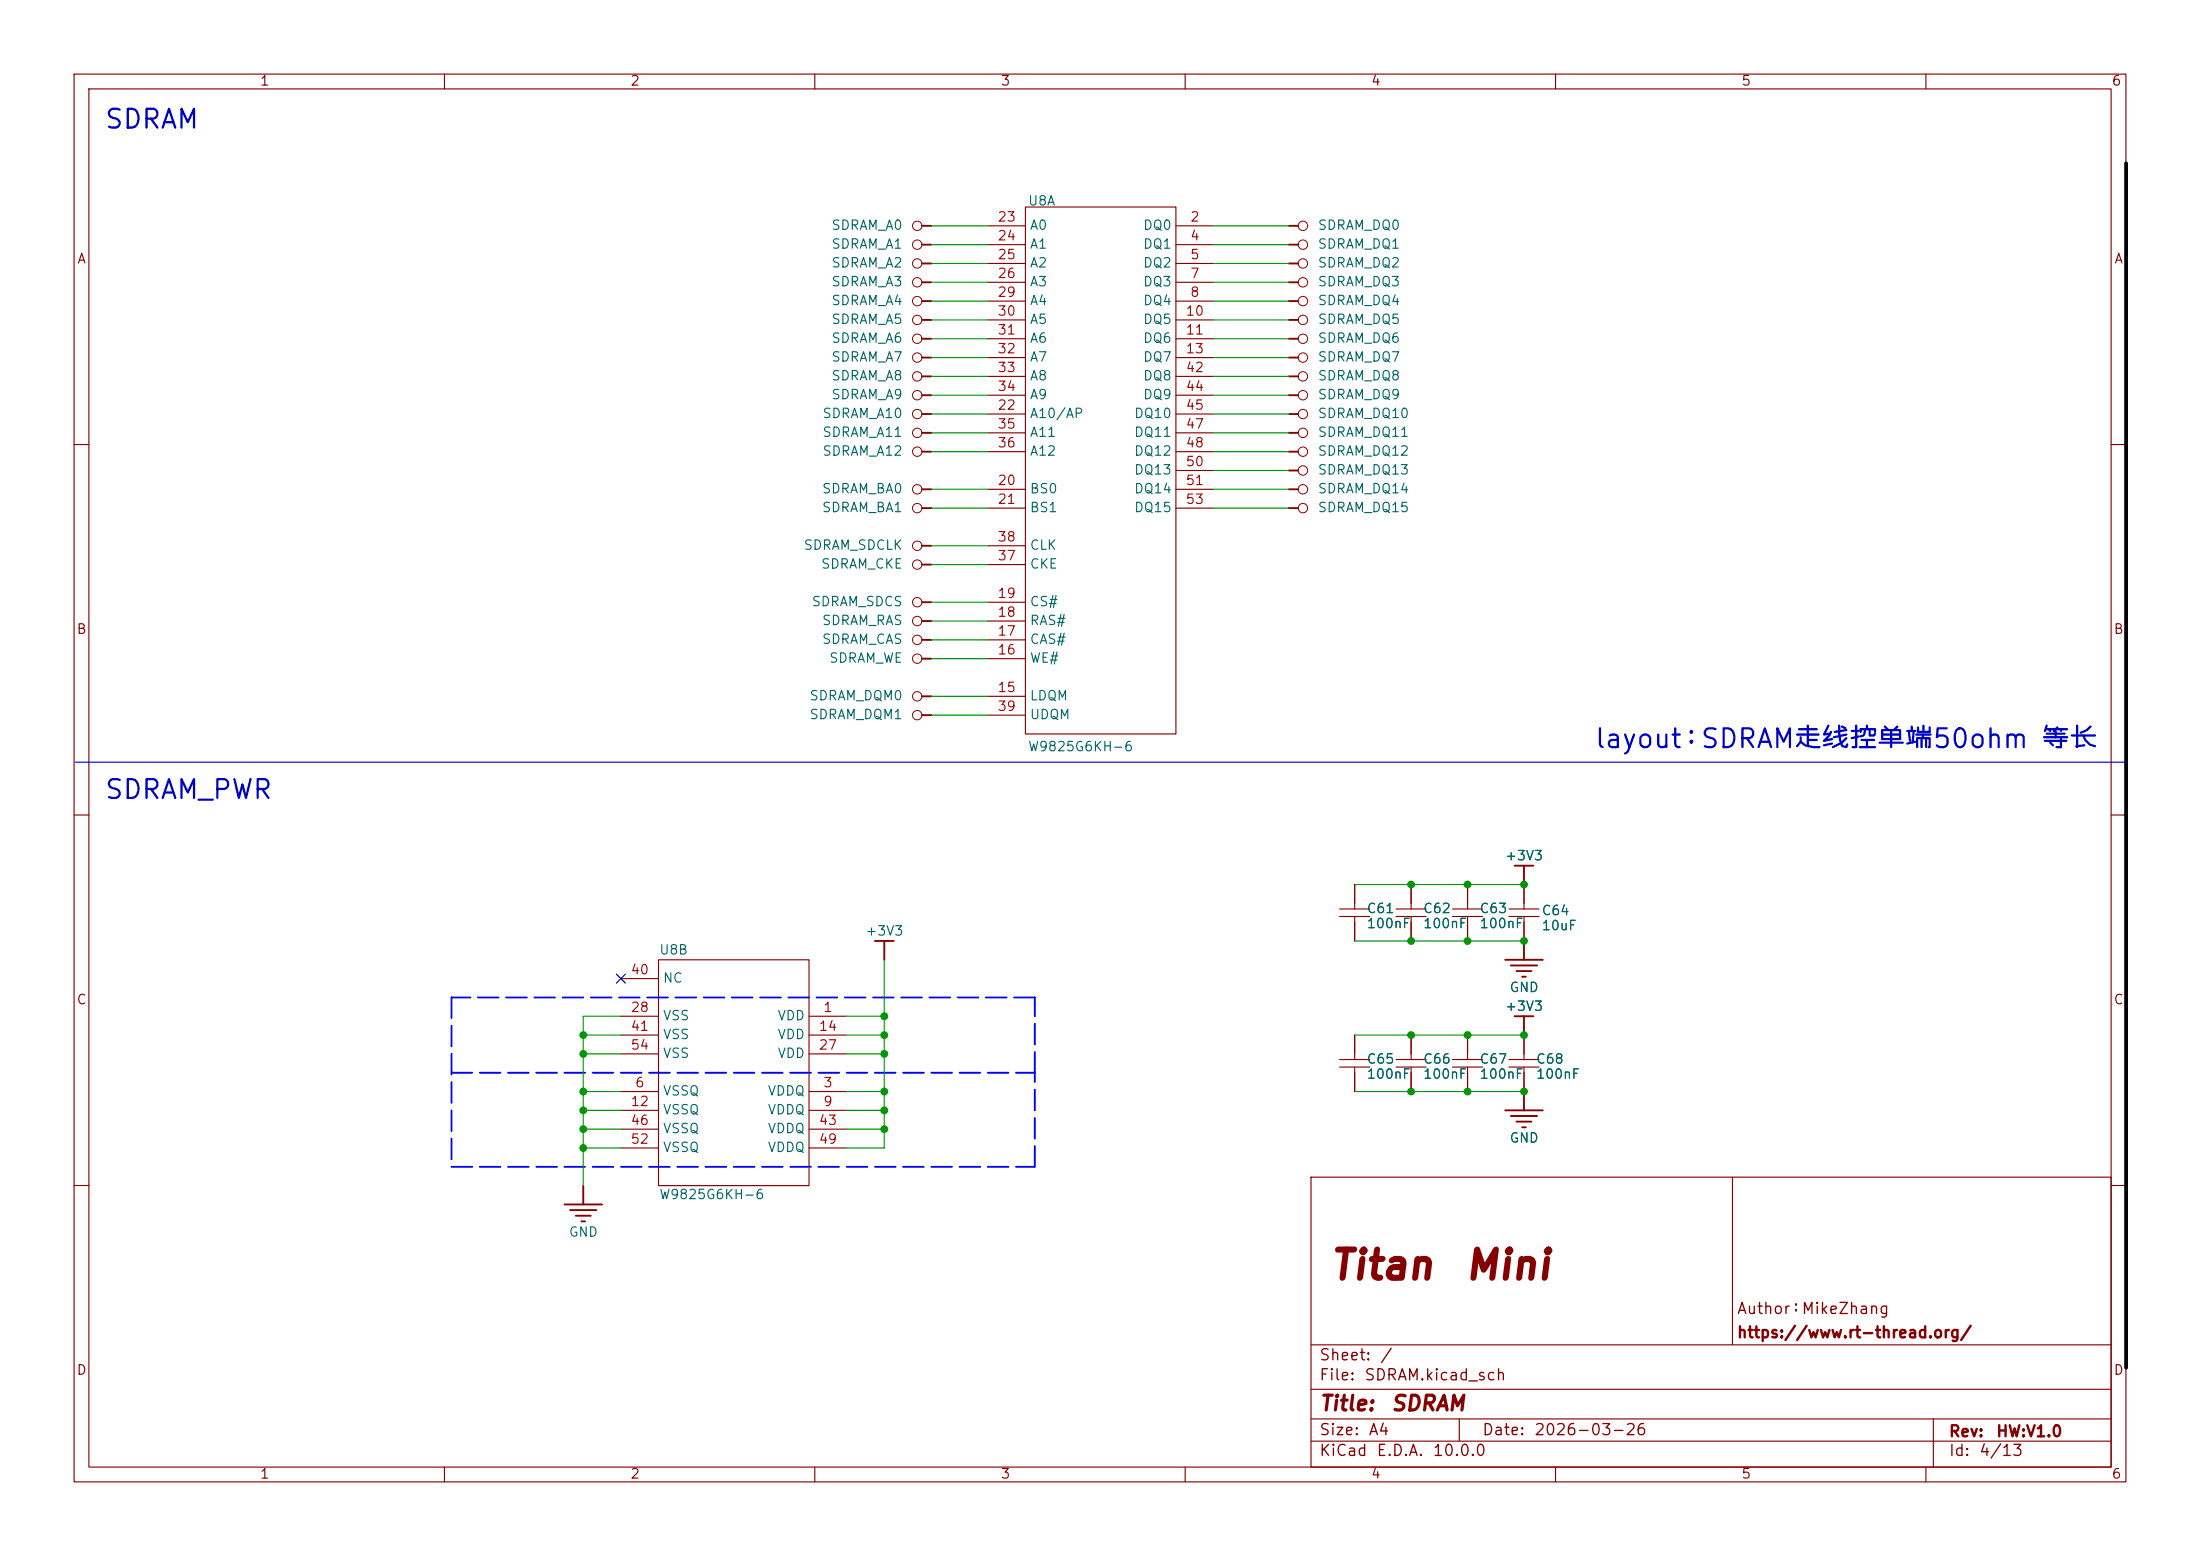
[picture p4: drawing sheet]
<svg xmlns="http://www.w3.org/2000/svg" width="297mm" height="210mm" viewBox="0 0 297 210" stroke-linecap="round" stroke-linejoin="round" font-family="sans-serif">
<g fill="none" stroke="#840000" stroke-width=".15">
<path d="M10 10h277v190h-277zM12 12h273v186h-273zM60 10v2M110 10v2M160 10v2M210 10v2M260 10v2M133.3 30.5h5.1M133.3 33h5.1M133.3 35.6h5.1M133.3 38.1h5.1M138.4 27.9h20.3v71.2h-20.3z"/>
<path d="M158.7 30.5h5.1M158.7 33h5.1M158.7 35.6h5.1M158.7 38.1h5.1M133.3 40.6h5.1M133.3 43.2h5.1M133.3 45.7h5.1M133.3 48.3h5.1M133.3 55.9h5.1M133.3 50.8h5.1M133.3 53.3h5.1M133.3 58.4h5.1"/>
<path d="M158.7 40.6h5.1M158.7 43.2h5.1M158.7 45.7h5.1M158.7 48.3h5.1M158.7 55.9h5.1M158.7 50.8h5.1M158.7 53.3h5.1M158.7 58.4h5.1M10 60h2M133.3 66h5.1M133.3 68.6h5.1M133.3 61h5.1"/>
<path d="M133.3 76.2h5.1M133.3 73.7h5.1M158.7 66h5.1M158.7 68.6h5.1M158.7 61h5.1M158.7 63.5h5.1M285 60h2M133.3 94h5.1M133.3 88.9h5.1M133.3 86.4h5.1M133.3 83.8h5.1M133.3 81.3h5.1"/>
<path d="M133.3 96.5h5.1M10 110h2M182.9 119.4v3.3M190.5 119.4v3.3M198.1 119.4v3.3M205.7 119.4v3.3M285 110h2M83.8 137.2h5.1M83.8 139.7h5.1M83.8 132.1h5.1M88.9 129.5h20.3v30.5h-20.3zM109.2 137.2h5.1"/>
<path d="M109.2 139.7h5.1M180.8 123.7h4.1M180.8 122.7h4.1M182.9 123.7v3.3M182.9 139.7v3.3M188.5 123.7h4M188.5 122.7h4M190.5 123.7v3.3M190.5 139.7v3.3M196.1 123.7h4.1M196.1 122.7h4.1M198.1 123.7v3.3"/>
<path d="M198.1 139.7v3.3M203.7 123.7h4.1M203.7 122.7h4.1M205.7 123.7v3.3M205.7 139.7v3.3M83.8 147.3h5.1M83.8 149.9h5.1M83.8 142.2h5.1M83.8 152.4h5.1M83.8 154.9h5.1M109.2 147.3h5.1M109.2 149.9h5.1"/>
<path d="M109.2 142.2h5.1M109.2 152.4h5.1M109.2 154.9h5.1M177 158.9h108v39.1h-108zM180.8 144h4.1M180.8 143h4.1M182.9 144v3.3M188.5 144h4M188.5 143h4M190.5 144v3.3M196.1 144h4.1M196.1 143h4.1"/>
<path d="M198.1 144v3.3M203.7 144h4.1M203.7 143h4.1M205.7 144v3.3M233.9 158.9v22.6M10 160h2M285 160h2M60 198v2M110 198v2M160 198v2M177 194.5h108M177 191.5h108"/>
<path d="M177 187.5h108M177 181.5h108M197 191.5v3M210 198v2M260 198v2M261 191.5v6.5"/>
</g>
<g fill="none" stroke="#840000" stroke-width=".25">
<path d="M124.5 30.5h1.2M124.5 38.1h1.2M124.5 35.6h1.2M124.5 33h1.2M174 30.5h1.3M174 38.1h1.3M174 35.6h1.3M174 33h1.3M124.5 55.9h1.2M124.5 53.3h1.2M124.5 45.7h1.2M124.5 50.8h1.2"/>
<path d="M124.5 43.2h1.2M124.5 48.3h1.2M124.5 58.4h1.2M124.5 40.6h1.2M174 55.9h1.3M174 53.3h1.3M174 45.7h1.3M174 50.8h1.3M174 43.2h1.3M174 48.3h1.3M174 58.4h1.3M174 40.6h1.3"/>
<path d="M124.5 68.6h1.2M124.5 66h1.2M124.5 61h1.2M124.5 76.2h1.2M124.5 73.7h1.2M174 68.6h1.3M174 66h1.3M174 61h1.3M174 63.5h1.3M124.5 94h1.2M124.5 86.4h1.2M124.5 81.3h1.2"/>
<path d="M124.5 96.5h1.2M124.5 83.8h1.2M124.5 88.9h1.2M204.5 116.8h2.5M205.7 116.8v2.6M118.1 127h2.5M119.4 127v2.5M203.2 129.5h5.1M204 130.3h3.5M204.5 137.2h2.5M204.7 131.1h2.1M205.5 131.8h.5"/>
<path d="M205.7 127v2.5M205.7 137.2v2.5M203.2 149.9h5.1M204 150.6h3.5M204.7 151.4h2.1M205.5 152.1h.5M205.7 147.3v2.6M76.2 162.6h5.1M77 163.3h3.5M77.7 164.1h2.1M78.5 164.8h.5M78.7 160v2.6"/>
</g>
<g fill="none" stroke="#840000" stroke-width=".14">
<circle cx="123.8" cy="35.6" r=".63"/>
<circle cx="123.8" cy="30.5" r=".63"/>
<circle cx="123.8" cy="38.1" r=".63"/>
<circle cx="123.8" cy="33" r=".63"/>
<circle cx="175.9" cy="30.5" r=".63"/>
<circle cx="175.9" cy="33" r=".63"/>
<circle cx="175.9" cy="35.6" r=".63"/>
<circle cx="175.9" cy="38.1" r=".63"/>
<circle cx="123.8" cy="48.3" r=".63"/>
<circle cx="123.8" cy="43.2" r=".63"/>
<circle cx="123.8" cy="55.9" r=".63"/>
<circle cx="123.8" cy="53.3" r=".63"/>
<circle cx="123.8" cy="40.6" r=".63"/>
<circle cx="123.8" cy="50.8" r=".63"/>
<circle cx="123.8" cy="58.4" r=".63"/>
<circle cx="123.8" cy="45.7" r=".63"/>
<circle cx="175.9" cy="43.2" r=".63"/>
<circle cx="175.9" cy="55.9" r=".63"/>
<circle cx="175.9" cy="40.6" r=".63"/>
<circle cx="175.9" cy="53.3" r=".63"/>
<circle cx="175.9" cy="48.3" r=".63"/>
<circle cx="175.9" cy="45.7" r=".63"/>
<circle cx="175.9" cy="50.8" r=".63"/>
<circle cx="175.9" cy="58.4" r=".63"/>
<circle cx="123.8" cy="73.7" r=".63"/>
<circle cx="123.8" cy="66" r=".63"/>
<circle cx="123.8" cy="68.6" r=".63"/>
<circle cx="123.8" cy="61" r=".63"/>
<circle cx="123.8" cy="76.2" r=".63"/>
<circle cx="175.9" cy="63.5" r=".63"/>
<circle cx="175.9" cy="61" r=".63"/>
<circle cx="175.9" cy="68.6" r=".63"/>
<circle cx="175.9" cy="66" r=".63"/>
<circle cx="123.8" cy="81.3" r=".63"/>
<circle cx="123.8" cy="88.9" r=".63"/>
<circle cx="123.8" cy="96.5" r=".63"/>
<circle cx="123.8" cy="86.4" r=".63"/>
<circle cx="123.8" cy="83.8" r=".63"/>
<circle cx="123.8" cy="94" r=".63"/>
</g>
<path d="M61 134.6v22.9M139.7 134.6h-78.7M61 144.8h78.7M61 157.5h78.7M139.7 144.8v-10.2M139.7 157.5v-12.7" fill="none" stroke="#00f" stroke-width=".25" stroke-dasharray="2.8 1"/>
<path d="M287 22v162.6" fill="none" stroke="#000" stroke-width=".51"/>
<path d="M10.2 102.9h276.8" fill="none" stroke="#0000c2" stroke-width=".15"/>
<g fill="none" stroke="#009600" stroke-width=".15">
<path d="M125.7 33h7.6M125.7 35.6h7.6M125.7 38.1h7.6M125.7 30.5h7.6M163.8 33h10.2M163.8 35.6h10.2M163.8 38.1h10.2M163.8 30.5h10.2M125.7 48.3h7.6M125.7 43.2h7.6M125.7 55.9h7.6M125.7 58.4h7.6"/>
<path d="M125.7 40.6h7.6M125.7 53.3h7.6M125.7 45.7h7.6M125.7 50.8h7.6M163.8 48.3h10.2M163.8 43.2h10.2M163.8 55.9h10.2M163.8 58.4h10.2M163.8 40.6h10.2M163.8 53.3h10.2M163.8 45.7h10.2M163.8 50.8h10.2"/>
<path d="M125.7 66h7.6M125.7 61h7.6M125.7 68.6h7.6M125.7 76.2h7.6M125.7 73.7h7.6M163.8 66h10.2M163.8 61h10.2M163.8 63.5h10.2M163.8 68.6h10.2M125.7 83.8h7.6M125.7 81.3h7.6M125.7 86.4h7.6"/>
<path d="M125.7 88.9h7.6M125.7 94h7.6M125.7 96.5h7.6M182.9 119.4h22.8M78.7 139.7h5.1M83.8 137.2h-5.1v22.8M114.3 139.7h5.1M114.3 137.2h5.1M119.4 129.5v25.4h-5.1M182.9 139.7h22.8M182.9 127h22.8M78.7 152.4h5.1"/>
<path d="M78.7 154.9h5.1M78.7 149.9h5.1M78.7 147.3h5.1M78.7 142.2h5.1M114.3 152.4h5.1M114.3 149.9h5.1M114.3 147.3h5.1M114.3 142.2h5.1M182.9 147.3h22.8"/>
</g>
<path d="M83.2 131.5l1.2 1.2M84.4 131.5l-1.2 1.2" fill="none" stroke="#000084" stroke-width=".15"/>
<g fill="#009600" stroke="#009600" stroke-width=".14">
<circle cx="119.4" cy="137.2" r=".46"/>
<circle cx="119.4" cy="152.4" r=".46"/>
<circle cx="119.4" cy="139.7" r=".46"/>
<circle cx="119.4" cy="142.2" r=".46"/>
<circle cx="119.4" cy="147.3" r=".46"/>
<circle cx="119.4" cy="149.9" r=".46"/>
<circle cx="78.7" cy="154.9" r=".46"/>
<circle cx="78.7" cy="142.2" r=".46"/>
<circle cx="78.7" cy="147.3" r=".46"/>
<circle cx="78.7" cy="149.9" r=".46"/>
<circle cx="78.7" cy="139.7" r=".46"/>
<circle cx="78.7" cy="152.4" r=".46"/>
<circle cx="198.1" cy="147.3" r=".46"/>
<circle cx="190.5" cy="127" r=".46"/>
<circle cx="190.5" cy="119.4" r=".46"/>
<circle cx="198.1" cy="119.4" r=".46"/>
<circle cx="205.7" cy="119.4" r=".46"/>
<circle cx="198.1" cy="127" r=".46"/>
<circle cx="190.5" cy="139.7" r=".46"/>
<circle cx="198.1" cy="139.7" r=".46"/>
<circle cx="205.7" cy="147.3" r=".46"/>
<circle cx="205.7" cy="139.7" r=".46"/>
<circle cx="205.7" cy="127" r=".46"/>
<circle cx="190.5" cy="147.3" r=".46"/>
</g>
<g font-size="3.8" fill="#840000">
<text x="179.3" y="173.6">Titan</text>
<text x="197.5" y="173.6">Mini</text>
</g>
<g font-size="2.5" fill="#0000c2">
<text x="14" y="18">SDRAM</text>
<text x="215.1" y="101.6">layout：SDRAM走线控单端50ohm</text>
<text x="275.4" y="101.6">等长</text>
<text x="14" y="108.5">SDRAM_PWR</text>
</g>
<g font-size="2" fill="#840000">
<text x="178" y="190.9">Title:</text>
<text x="187.7" y="190.9">SDRAM</text>
</g>
<g font-size="1.5" fill="#840000">
<text x="234.4" y="177.7">Author：MikeZhang</text>
<text x="178" y="184">Sheet:</text>
<text x="186.2" y="184">/</text>
<text x="234.4" y="181">https://www.rt-thread.org/</text>
<text x="178" y="186.7">File:</text>
<text x="184.1" y="186.7">SDRAM.kicad_sch</text>
<text x="178" y="196.9">KiCad</text>
<text x="178" y="194.1">Size:</text>
<text x="184.7" y="194.1">A4</text>
<text x="185.7" y="196.9">E.D.A.</text>
<text x="193.3" y="196.9">10.0.0</text>
<text x="200" y="194.1">Date:</text>
<text x="207" y="194.1">2026-03-26</text>
<text x="263" y="194.3">Rev:</text>
<text x="263" y="196.9">Id:</text>
<text x="267.1" y="196.9">4/13</text>
<text x="269.4" y="194.3">HW:V1.0</text>
</g>
<g font-size="1.3" fill="#840000">
<text x="35" y="11.9">1</text>
<text x="85" y="11.9">2</text>
<text x="135" y="11.9">3</text>
<text x="185" y="11.9">4</text>
<text x="235" y="11.9">5</text>
<text x="285" y="11.9">6</text>
<text x="10.3" y="35.9">A</text>
<text x="285.3" y="35.9">A</text>
<text x="10.3" y="85.9">B</text>
<text x="285.3" y="85.9">B</text>
<text x="10.3" y="135.9">C</text>
<text x="285.3" y="135.9">C</text>
<text x="10.3" y="185.9">D</text>
<text x="285.3" y="185.9">D</text>
<text x="35" y="199.9">1</text>
<text x="85" y="199.9">2</text>
<text x="135" y="199.9">3</text>
<text x="185" y="199.9">4</text>
<text x="235" y="199.9">5</text>
<text x="285" y="199.9">6</text>
</g>
<g font-size="1.3" fill="#006464">
<text x="138.7" y="28.1">U8A</text>
<text x="112.2" y="31.3">SDRAM_A0</text>
<text x="112.2" y="33.9">SDRAM_A1</text>
<text x="138.9" y="31.3">A0</text>
<text x="138.9" y="33.9">A1</text>
<text x="154.2" y="31.3">DQ0</text>
<text x="154.2" y="33.9">DQ1</text>
<text x="177.8" y="31.3">SDRAM_DQ0</text>
<text x="177.8" y="33.9">SDRAM_DQ1</text>
<text x="112.2" y="41.5">SDRAM_A4</text>
<text x="112.2" y="39">SDRAM_A3</text>
<text x="112.2" y="36.4">SDRAM_A2</text>
<text x="138.9" y="36.4">A2</text>
<text x="138.9" y="39">A3</text>
<text x="138.9" y="41.5">A4</text>
<text x="154.2" y="36.4">DQ2</text>
<text x="154.2" y="39">DQ3</text>
<text x="154.2" y="41.5">DQ4</text>
<text x="177.8" y="41.5">SDRAM_DQ4</text>
<text x="177.8" y="36.4">SDRAM_DQ2</text>
<text x="177.8" y="39">SDRAM_DQ3</text>
<text x="112.2" y="46.6">SDRAM_A6</text>
<text x="112.2" y="44">SDRAM_A5</text>
<text x="138.9" y="44">A5</text>
<text x="138.9" y="46.6">A6</text>
<text x="154.2" y="44">DQ5</text>
<text x="154.2" y="46.6">DQ6</text>
<text x="177.8" y="44">SDRAM_DQ5</text>
<text x="177.8" y="46.6">SDRAM_DQ6</text>
<text x="112.2" y="51.7">SDRAM_A8</text>
<text x="112.2" y="49.1">SDRAM_A7</text>
<text x="138.9" y="49.1">A7</text>
<text x="138.9" y="51.7">A8</text>
<text x="154.2" y="49.1">DQ7</text>
<text x="154.2" y="51.7">DQ8</text>
<text x="177.8" y="49.1">SDRAM_DQ7</text>
<text x="177.8" y="51.7">SDRAM_DQ8</text>
<text x="110.9" y="56.7">SDRAM_A10</text>
<text x="110.9" y="59.3">SDRAM_A11</text>
<text x="112.2" y="54.2">SDRAM_A9</text>
<text x="138.9" y="56.7">A10/AP</text>
<text x="138.9" y="54.2">A9</text>
<text x="138.9" y="59.3">A11</text>
<text x="153" y="56.7">DQ10</text>
<text x="153" y="59.3">DQ11</text>
<text x="154.2" y="54.2">DQ9</text>
<text x="177.8" y="54.2">SDRAM_DQ9</text>
<text x="177.8" y="59.3">SDRAM_DQ11</text>
<text x="177.8" y="56.7">SDRAM_DQ10</text>
<text x="110.9" y="61.8">SDRAM_A12</text>
<text x="138.9" y="61.8">A12</text>
<text x="153" y="61.8">DQ12</text>
<text x="153" y="64.4">DQ13</text>
<text x="177.8" y="64.4">SDRAM_DQ13</text>
<text x="177.8" y="61.8">SDRAM_DQ12</text>
<text x="110.9" y="66.9">SDRAM_BA0</text>
<text x="110.9" y="69.4">SDRAM_BA1</text>
<text x="138.9" y="66.9">BS0</text>
<text x="138.9" y="69.4">BS1</text>
<text x="153" y="66.9">DQ14</text>
<text x="153" y="69.4">DQ15</text>
<text x="177.8" y="69.4">SDRAM_DQ15</text>
<text x="177.8" y="66.9">SDRAM_DQ14</text>
<text x="108.4" y="74.5">SDRAM_SDCLK</text>
<text x="110.8" y="77.1">SDRAM_CKE</text>
<text x="138.9" y="77.1">CKE</text>
<text x="138.9" y="74.5">CLK</text>
<text x="109.5" y="82.1">SDRAM_SDCS</text>
<text x="138.9" y="82.1">CS#</text>
<text x="110.9" y="87.2">SDRAM_CAS</text>
<text x="110.9" y="84.7">SDRAM_RAS</text>
<text x="111.8" y="89.8">SDRAM_WE</text>
<text x="138.9" y="89.8">WE#</text>
<text x="138.9" y="87.2">CAS#</text>
<text x="138.9" y="84.7">RAS#</text>
<text x="109.2" y="94.8">SDRAM_DQM0</text>
<text x="138.9" y="94.8">LDQM</text>
<text x="109.2" y="97.4">SDRAM_DQM1</text>
<text x="138.7" y="101.7">W9825G6KH-6</text>
<text x="138.9" y="97.4">UDQM</text>
<text x="203.1" y="116.4">+3V3</text>
<text x="184.4" y="125.6">100nF</text>
<text x="184.4" y="123.6">C61</text>
<text x="192" y="125.6">100nF</text>
<text x="192" y="123.6">C62</text>
<text x="199.7" y="125.6">100nF</text>
<text x="199.7" y="123.6">C63</text>
<text x="208" y="123.8">C64</text>
<text x="208" y="125.9">10uF</text>
<text x="88.9" y="129.1">U8B</text>
<text x="116.7" y="126.6">+3V3</text>
<text x="89.4" y="132.9">NC</text>
<text x="203.1" y="136.8">+3V3</text>
<text x="203.7" y="134.2">GND</text>
<text x="89.4" y="138">VSS</text>
<text x="89.4" y="140.6">VSS</text>
<text x="89.4" y="143.1">VSS</text>
<text x="104.9" y="138">VDD</text>
<text x="104.9" y="140.6">VDD</text>
<text x="104.9" y="143.1">VDD</text>
<text x="184.4" y="143.9">C65</text>
<text x="192" y="143.9">C66</text>
<text x="199.7" y="143.9">C67</text>
<text x="207.3" y="143.9">C68</text>
<text x="89.4" y="148.2">VSSQ</text>
<text x="103.5" y="148.2">VDDQ</text>
<text x="184.4" y="145.9">100nF</text>
<text x="192" y="145.9">100nF</text>
<text x="199.7" y="145.9">100nF</text>
<text x="207.3" y="145.9">100nF</text>
<text x="89.4" y="150.7">VSSQ</text>
<text x="89.4" y="153.3">VSSQ</text>
<text x="89.4" y="155.8">VSSQ</text>
<text x="103.5" y="150.7">VDDQ</text>
<text x="103.5" y="153.3">VDDQ</text>
<text x="103.5" y="155.8">VDDQ</text>
<text x="203.7" y="154.5">GND</text>
<text x="76.7" y="167.2">GND</text>
<text x="88.9" y="162.2">W9825G6KH-6</text>
</g>
<g font-size="1.3" fill="#a90000">
<text x="134.6" y="30.2">23</text>
<text x="134.6" y="32.8">24</text>
<text x="134.6" y="35.3">25</text>
<text x="160.6" y="30.2">2</text>
<text x="160.6" y="32.8">4</text>
<text x="160.6" y="35.3">5</text>
<text x="134.6" y="37.8">26</text>
<text x="134.6" y="40.4">29</text>
<text x="160.6" y="37.8">7</text>
<text x="160.6" y="40.4">8</text>
<text x="134.6" y="42.9">30</text>
<text x="134.6" y="45.5">31</text>
<text x="160" y="42.9">10</text>
<text x="160" y="45.5">11</text>
<text x="134.6" y="48">32</text>
<text x="134.6" y="50.5">33</text>
<text x="134.6" y="53.1">34</text>
<text x="160" y="48">13</text>
<text x="160" y="50.5">42</text>
<text x="160" y="53.1">44</text>
<text x="134.6" y="55.6">22</text>
<text x="134.6" y="58.2">35</text>
<text x="160" y="55.6">45</text>
<text x="160" y="58.2">47</text>
<text x="134.6" y="65.8">20</text>
<text x="134.6" y="60.7">36</text>
<text x="160" y="60.7">48</text>
<text x="160" y="63.2">50</text>
<text x="160" y="65.8">51</text>
<text x="134.6" y="68.3">21</text>
<text x="160" y="68.3">53</text>
<text x="134.6" y="75.9">37</text>
<text x="134.6" y="73.4">38</text>
<text x="134.6" y="83.6">18</text>
<text x="134.6" y="81">19</text>
<text x="134.6" y="88.6">16</text>
<text x="134.6" y="86.1">17</text>
<text x="134.6" y="93.7">15</text>
<text x="134.6" y="96.3">39</text>
<text x="85" y="131.8">40</text>
<text x="85" y="136.9">28</text>
<text x="111.1" y="136.9">1</text>
<text x="85" y="139.4">41</text>
<text x="85" y="142">54</text>
<text x="110.4" y="139.4">14</text>
<text x="110.4" y="142">27</text>
<text x="85" y="149.6">12</text>
<text x="85.7" y="147.1">6</text>
<text x="111.1" y="147.1">3</text>
<text x="111.1" y="149.6">9</text>
<text x="85" y="152.1">46</text>
<text x="85" y="154.7">52</text>
<text x="110.4" y="152.1">43</text>
<text x="110.4" y="154.7">49</text>
</g>
</svg>
